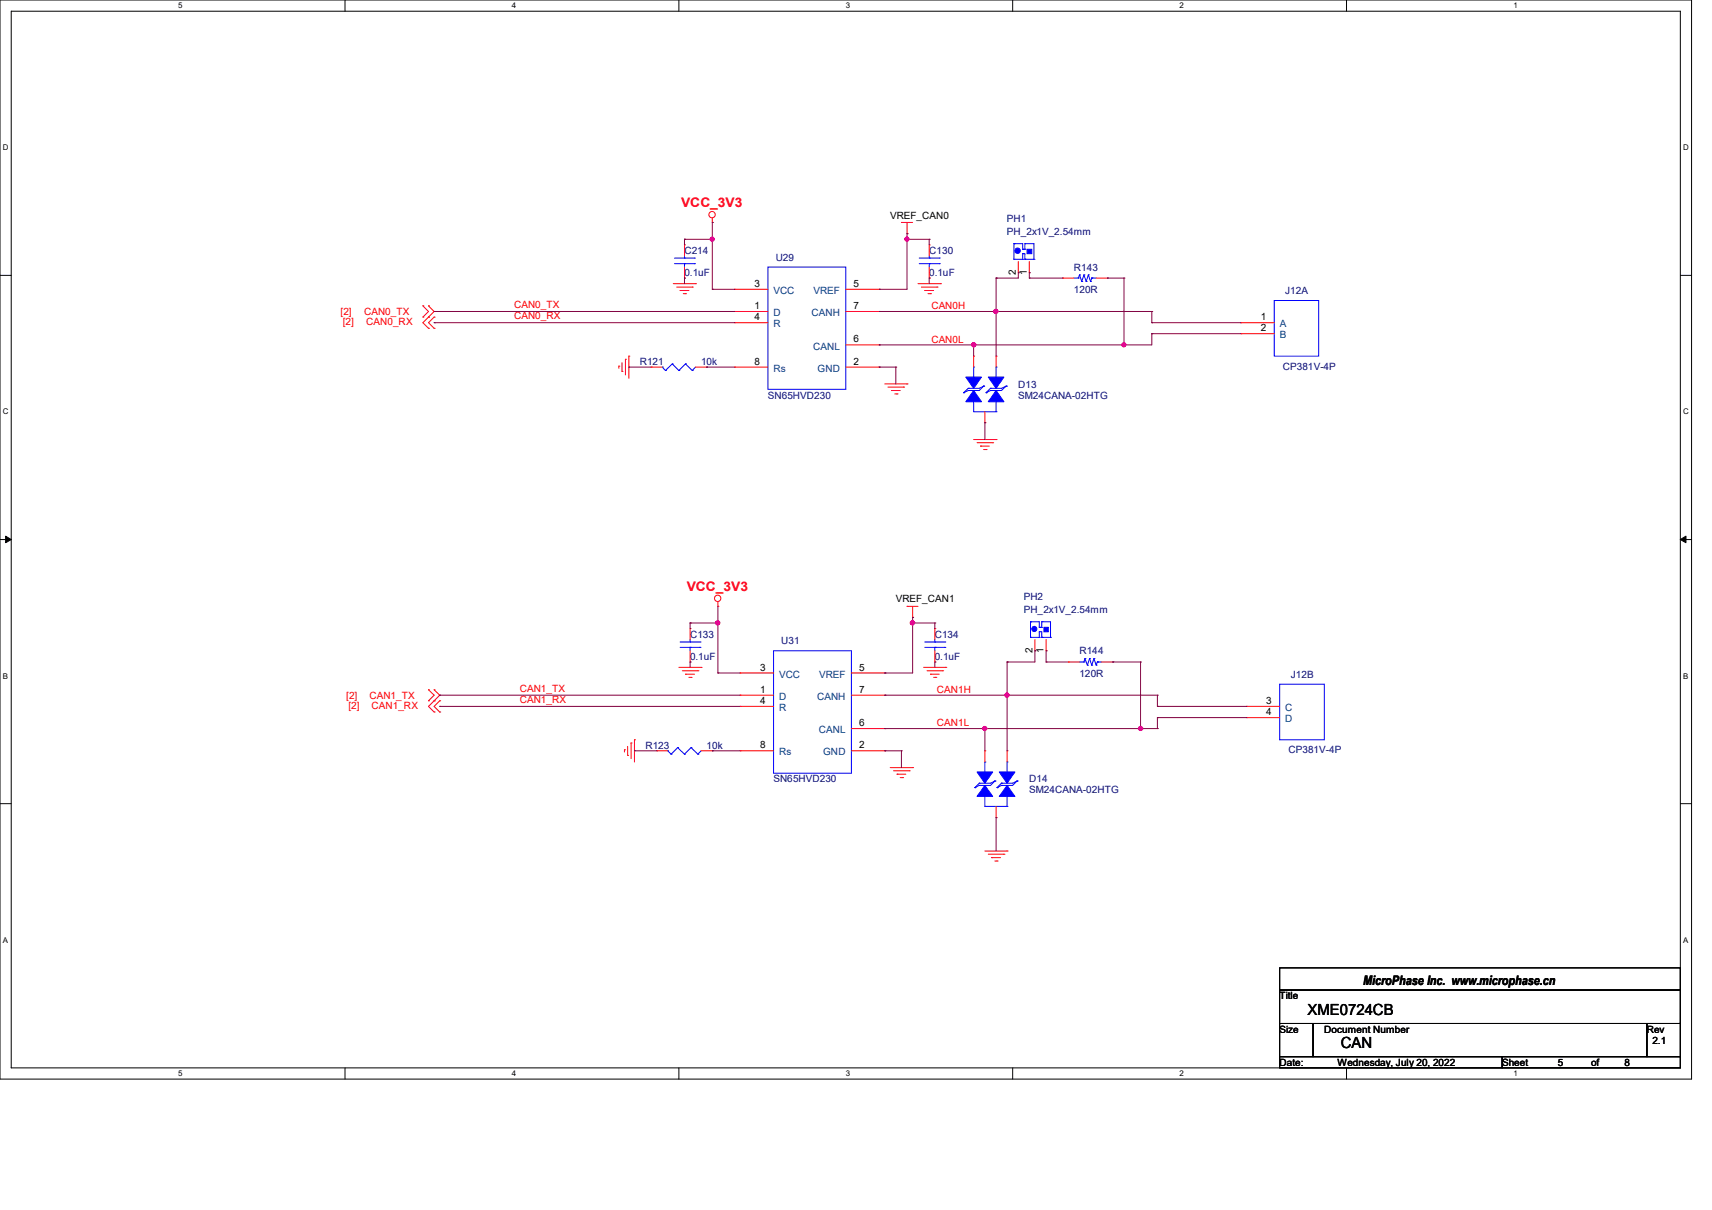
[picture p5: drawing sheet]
<svg xmlns="http://www.w3.org/2000/svg" width="297mm" height="210mm" viewBox="0 0 297 210" stroke-linecap="round" stroke-linejoin="round" font-family="sans-serif">
<path d="M0 0h293.5v187.3h-293.5zM1.9 1.9h289.6v183.4h-289.6z" fill="none" stroke="#000" stroke-width=".17"/>
<g fill="#fff">
<path d="M30.9 .2h.8v1.5h-.8z"/>
<path d="M30.9 185.5h.8v1.6h-.8z"/>
</g>
<path d="M59.9 0v1.9M59.9 185.3v2" fill="none" stroke="#000" stroke-width=".17"/>
<g fill="#fff">
<path d="M88.8 .2h.8v1.5h-.8z"/>
<path d="M88.8 185.5h.8v1.6h-.8z"/>
</g>
<path d="M117.8 0v1.9M117.8 185.3v2" fill="none" stroke="#000" stroke-width=".17"/>
<g fill="#fff">
<path d="M146.7 .2h.8v1.5h-.8z"/>
<path d="M146.7 185.5h.8v1.6h-.8z"/>
</g>
<path d="M175.7 0v1.9M175.7 185.3v2" fill="none" stroke="#000" stroke-width=".17"/>
<g fill="#fff">
<path d="M204.6 .2h.8v1.5h-.8z"/>
<path d="M204.6 185.5h.8v1.6h-.8z"/>
</g>
<path d="M233.6 0v1.9M233.6 185.3v2" fill="none" stroke="#000" stroke-width=".17"/>
<g fill="#fff">
<path d="M262.6 .2h.7v1.5h-.7z"/>
<path d="M262.6 185.5h.7v1.6h-.7z"/>
<path d="M.5 24.8h1v1.6h-1z"/>
<path d="M292 24.8h1v1.6h-1z"/>
<path d="M.5 70.7h1v1.5h-1z"/>
<path d="M292 70.7h1v1.5h-1z"/>
</g>
<path d="M0 47.8h1.9M291.5 47.8h2" fill="none" stroke="#000" stroke-width=".17"/>
<g fill="#fff">
<path d="M.5 116.5h.9v1.6h-.9z"/>
<path d="M292 116.5h.9v1.6h-.9z"/>
</g>
<path d="M0 93.6h1.9M291.5 93.6h2" fill="none" stroke="#000" stroke-width=".17"/>
<path d="M1 93l.9 .6-.9 .6zM291.5 93.6l1-.6v1.2z" fill="#000" stroke="#000" stroke-width=".17"/>
<g fill="#fff">
<path d="M.5 162.4h.9v1.5h-.9z"/>
<path d="M292 162.4h.9v1.5h-.9z"/>
</g>
<path d="M0 139.5h1.9M291.5 139.5h2M222 168h69.5v3.8h-69.5zM222 171.8h69.5v5.8h-69.5zM222 177.6h5.8v5.8h-5.8zM227.8 177.6h57.9v5.8h-57.9zM285.7 177.6h5.8v5.8h-5.8zM222 183.4h38.6v1.9h-38.6zM260.6 183.4h30.9v1.9h-30.9z" fill="none" stroke="#000" stroke-width=".17"/>
<g fill="none" stroke="#f00" stroke-width=".17">
<path d="M123.6 38.6h.1M123.6 37.8v.8M156.4 38.6h.1M156.4 38.6h1.9M157.4 38.6v2M73.4 55h.1M73.4 53.1h.1M73.4 53.1l.9 1-.9 .9M74.3 53.1h.1M74.3 55h.1M74.3 57h.1M74.3 53.1l1 1-1.9 1.9 .9 1"/>
<path d="M75.3 57h.1M75.3 55h.1M75.3 55l-1 1 1 1M116.8 49.2h3.8M117.4 49.8h2.7M118 50.4h.1M118 50.4h1.5M118.5 51h.4M118.7 42.5h.1M118.7 48.3h.1M118.7 42.5v1.9M118.7 46.4v1.9"/>
<path d="M118.9 51h.1M120.1 49.8h.1M120.6 49.2h.1M127.4 54.1h.1M127.4 50.2h.1M127.4 56h.1M127.4 56h5.8M127.4 54.1h5.8M127.4 50.2h5.8M146.7 54.1h5.8M146.7 50.2h5.8M146.7 59.9h5.8"/>
<path d="M152.5 50.2h.1M152.5 59.9h.1M152.5 54.1h.1M157.4 40.6h.1M159.3 49.2h3.9M159.9 49.8h2.7M160.4 50.4h.1M160.4 50.4h1.6M161 51h.4M161.2 42.5h.1M161.2 48.3h.1M161.2 42.5v1.9"/>
<path d="M161.2 46.4v1.9M161.4 51h.1M162.6 49.8h.1M163.2 49.2h.1M176.7 47.3h.1M176.7 45.4v1.9M178.6 47.3h.1M178.6 45.4v1.9M184.4 48.3h.1M184.4 48.3h1.9M190.2 48.3h1.9M192.1 48.3h.1"/>
<path d="M215.3 56h.1M215.3 57.9h.1M215.3 56h5.8M215.3 57.9h5.8M107.4 63.5h.1M107.4 63.5v.4M107.9 64.5h.1M107.9 62.9v1.6M108.5 62.4h.1M108.5 62.4v2.7M109.1 61.8h.1M109.1 61.8v3.9"/>
<path d="M112.9 63.7h.1M112.9 63.7h2M120.6 63.7h2M122.6 63.7h.1M127.4 63.7h.1M127.4 63.7h5.8M146.7 63.7h5.8M152.5 63.7h.1M153.5 66.6h3.9M154.1 67.2h2.7M154.6 67.8h.1M154.6 67.8h1.6"/>
<path d="M155.2 68.4h.4M155.6 68.4h.1M156.8 67.2h.1M157.4 66.6h.1M168.9 61.8h.1M168.9 76.3h3.9M168.9 61.8v1.9M169.5 76.8h2.7M170.1 77.4h.1M170.1 77.4h1.5M170.6 78h.5M170.9 73.4h.1"/>
<path d="M170.9 71.5v1.9M171.1 78h.1M172.2 76.8h.1M172.8 76.3h.1M172.8 61.8h.1M172.8 61.8v1.9M74.3 119.7h.1M74.3 119.7l1 .9-1 1M75.3 119.7h.1M75.3 119.7l1 .9-2 2 1 1M117.8 115.8h3.8M118.4 116.4h2.7"/>
<path d="M118.9 117h.1M118.9 117h1.6M119.5 117.6h.4M119.7 109.1h.1M119.7 114.9h.1M119.7 109.1v1.9M119.7 112.9v2M119.9 117.6h.1M121.1 116.4h.1M121.6 115.8h.1M124.5 105.2h.1M124.5 104.4v.8"/>
<path d="M128.4 116.8h.1M128.4 116.8h5.8M147.7 116.8h5.8M153.5 116.8h.1M157.4 105.2h.1M157.4 105.2h1.9M158.3 107.1h.1M158.3 105.2v1.9M160.2 115.8h3.9M160.8 116.4h2.7M161.4 117h.1M161.4 117h1.5"/>
<path d="M162 117.6h.3M162.2 109.1h.1M162.2 114.9h.1M162.2 109.1v1.9M162.2 112.9v2M162.3 117.6h.1M163.5 116.4h.1M164.1 115.8h.1M179.5 112.9h.1M179.5 111v1.9M181.5 112.9h.1M181.5 111v1.9"/>
<path d="M185.3 114.9h.1M185.3 114.9h2M191.1 114.9h1.9M193 114.9h.1M74.3 121.6h.1M75.3 121.6h.1M75.3 123.6h.1M76.3 123.6h.1M76.3 121.6h.1M76.3 121.6l-1 1 1 1M108.3 130.1h.1M108.3 130.1v.4"/>
<path d="M108.9 131.1h.1M108.9 129.5v1.6M109.5 128.9h.1M109.5 128.9v2.8M110.1 128.4h.1M110.1 128.4v3.8M113.9 130.3h.1M113.9 130.3h1.9M121.6 130.3h2M123.6 130.3h.1M128.4 120.6h.1M128.4 122.6h.1"/>
<path d="M128.4 130.3h.1M128.4 120.6h5.8M128.4 130.3h5.8M128.4 122.6h5.8M147.7 120.6h5.8M147.7 130.3h5.8M147.7 126.4h5.8M153.5 130.3h.1M153.5 126.4h.1M153.5 120.6h.1M154.4 133.2h3.9M155 133.8h2.7"/>
<path d="M155.6 134.4h.1M155.6 134.4h1.5M156.2 135h.4M156.6 135h.1M157.7 133.8h.1M158.3 133.2h.1M170.9 130.3h.1M170.9 130.3v1.9M172.8 140v1.9M174.7 130.3h.1M174.7 130.3v1.9M216.2 122.6h.1"/>
<path d="M216.2 124.5h.1M216.2 122.6h5.8M216.2 124.5h5.8M170.9 147.7h3.8M171.4 148.3h2.8M172 148.8h.1M172 148.8h1.6M172.6 149.4h.4M172.8 141.9h.1M173 149.4h.1M174.2 148.3h.1M174.7 147.7h.1"/>
<circle cx="123.5" cy="37.3" r=".55"/>
<circle cx="124.5" cy="103.8" r=".55"/>
</g>
<g fill="none" stroke="#00f" stroke-width=".17">
<path d="M117 45.8h3.5M117 44.8h3.5M118.7 44.8h.1M118.7 45.8h.1M118.7 44.4v.4M118.7 45.8v.6M120.5 45.8h.1M120.5 44.8h.1M133.2 46.4h13.5v21.2h-13.5zM159.5 45.8h3.4M159.5 44.8h3.4M161.2 44.8h.1"/>
<path d="M161.2 45.8h.1M161.2 44.4v.4M161.2 45.8v.6M162.9 45.8h.1M162.9 44.8h.1M175.9 45h.1M175.9 42.3h.1M175.9 45h1.5M175.9 42.3h1.5v1M175.9 42.3v2.7M177.4 45h.1M177.4 44h.1"/>
<path d="M177.4 43.3h.1M177.4 44v1M177.4 44h.4v1M177.4 43.3h.4M177.8 45h.1M177.8 42.3h.1M177.8 43.3h.1M177.8 45h1.6M177.8 42.3h1.6v2.7M177.8 42.3v1M179.4 45h.1M186.3 48.3h.8"/>
<path d="M187.1 48.3h.1M187.3 47.7h.1M187.3 47.7l.4 1.2M187.3 47.7l-.2 .6M187.7 48.9h.1M188 47.7h.1M188 47.7l.4 1.2M188 47.7l-.3 1.2M188.4 48.9h.1M188.8 47.7h.1M188.8 47.7l.4 1.2M188.8 47.7l-.4 1.2"/>
<path d="M189.2 48.9h.1M189.4 48.3h.1M189.4 48.3l-.2 .6M189.4 48.3h.8M221.1 52.2h7.7v9.6h-7.7zM114.9 63.7h.1M114.9 63.7l.5 .6M115.4 64.3h.1M116.6 63.2h.1M116.6 63.2l1.2 1.1M116.6 63.2l-1.2 1.1M117.8 64.3h.1"/>
<path d="M118.9 63.2h.1M118.9 63.2l1.2 1.1M118.9 63.2l-1.1 1.1M120.1 64.3h.1M120.6 63.7l-.5 .6M167.2 68.2h.1M168 67.4h.1M168 67.8h.1M168 67.4l-.8 .8M168 67.8l-.8 .4M168.9 63.7h.1M168.9 69.5h.1"/>
<path d="M168.9 63.7v2M168.9 69.5v2h3.9M170.6 67h.1M170.6 67l-.7 .4h-1.9M170.6 67l-.7 .8h-1.9M171.1 68.2h.1M171.8 67.4h.1M171.8 67.8h.1M171.8 67.8l-.7 .4M171.8 67.4l-.7 .8M172.8 63.7h.1M172.8 69.5h.1"/>
<path d="M172.8 71.5h.1M172.8 63.7v2M172.8 69.5v2M174.5 67h.1M174.5 67l-.8 .4h-1.9M174.5 67l-.8 .8h-1.9M118 112.4h3.5M118 111.4h3.5M119.7 111.4h.1M119.7 112.4h.1M119.7 111v.4M119.7 112.4v.5"/>
<path d="M121.5 112.4h.1M121.5 111.4h.1M134.2 112.9h13.5v21.3h-13.5zM160.4 112.4h3.5M160.4 111.4h3.5M162.2 111.4h.1M162.2 112.4h.1M162.2 111v.4M162.2 112.4v.5M163.9 112.4h.1M163.9 111.4h.1M178.8 110.6h.1"/>
<path d="M178.8 107.9h.1M178.8 110.6h1.5M178.8 107.9h1.5v1M178.8 107.9v2.7M180.3 110.6h.1M180.3 109.6h.1M180.3 108.9h.1M180.3 109.6v1M180.3 109.6h.4v1M180.3 108.9h.4M180.7 110.6h.1M180.7 107.9h.1"/>
<path d="M180.7 108.9h.1M180.7 110.6h1.5M180.7 107.9h1.5v2.7M180.7 107.9v1M182.2 110.6h.1M187.3 114.9h.7M188 114.9h.1M188.2 114.3h.1M188.2 114.3l.4 1.1M188.2 114.3l-.2 .6M188.6 115.4h.1M189 114.3h.1"/>
<path d="M189 114.3l.4 1.1M189 114.3l-.4 1.1M189.4 115.4h.1M189.8 114.3h.1M189.8 114.3l.4 1.1M189.8 114.3l-.4 1.1M190.2 115.4h.1M190.4 114.9h.1M190.4 114.9l-.2 .5M190.4 114.9h.7M222 118.7h7.7v9.7h-7.7zM115.8 130.3h.1"/>
<path d="M115.8 130.3l.6 .6M116.4 130.9h.1M117.6 129.8h.1M117.6 129.8l1.1 1.1M117.6 129.8l-1.2 1.1M118.7 130.9h.1M119.9 129.8h.1M119.9 129.8l1.2 1.1M119.9 129.8l-1.2 1.1M121.1 130.9h.1M121.6 130.3l-.5 .6M169.1 136.7h.1"/>
<path d="M169.9 135.9h.1M169.9 136.3h.1M169.9 135.9l-.8 .8M169.9 136.3l-.8 .4M170.9 132.2h.1M170.9 138h.1M170.9 132.2v2M170.9 138v2h3.8M172.6 135.6h.1M172.6 135.6l-.8 .3h-1.9M172.6 135.6l-.8 .7h-1.9M173 136.7h.1"/>
<path d="M173.7 135.9h.1M173.7 136.3h.1M173.7 136.3l-.7 .4M173.7 135.9l-.7 .8M174.7 132.2h.1M174.7 138h.1M174.7 140h.1M174.7 132.2v2M174.7 138v2M176.4 135.6h.1M176.4 135.6l-.7 .3h-2M176.4 135.6l-.7 .7h-2"/>
</g>
<g fill="#00f" stroke="#00f" stroke-width=".17">
<path d="M178.2 43.3h.8v.7h-.8z" fill-rule="evenodd"/>
<path d="M167.6 65.4h2.7l-1.4 2z" fill-rule="evenodd"/>
<path d="M168.9 67.8l1.4 1.9h-2.7z" fill-rule="evenodd"/>
<path d="M171.4 65.4h2.8l-1.4 2z" fill-rule="evenodd"/>
<path d="M172.8 67.8l1.4 1.9h-2.8z" fill-rule="evenodd"/>
<path d="M169.5 134h2.7l-1.3 1.9z" fill-rule="evenodd"/>
<path d="M170.9 136.3l1.3 1.9h-2.7z" fill-rule="evenodd"/>
<path d="M173.4 134h2.7l-1.4 1.9z" fill-rule="evenodd"/>
<path d="M174.7 136.3l1.4 1.9h-2.7z" fill-rule="evenodd"/>
<path d="M181.1 108.9h.8v.7h-.8z" fill-rule="evenodd"/>
<circle cx="176.5" cy="43.5" r=".47"/>
<circle cx="179.4" cy="109.2" r=".44"/>
</g>
<g fill="none" stroke="#800040" stroke-width=".17">
<path d="M123.6 38.6h.1M123.6 38.6v11.6M75.3 56h.1M75.3 54.1h.1M75.3 54.1h52.1M75.3 56h52.1M118.7 41.5h.1M118.7 48.3h.1M118.7 41.5h4.9M118.7 41.5v1M118.7 48.3v.9M123.6 50.2h.1"/>
<path d="M123.6 41.5h.1M123.6 50.2h3.8M152.5 59.9h.1M152.5 54.1h.1M152.5 50.2h.1M152.5 54.1h47.3M157.4 41.5h.1M157.4 40.6h.1M157.4 40.6v9.6h-4.9M157.4 41.5h3.8M161.2 41.5h.1M161.2 48.3h.1"/>
<path d="M161.2 41.5v1M161.2 48.3v.9M168.9 59.9h.1M168.9 59.9v1.9M172.8 54.1h.1M172.8 48.3h.1M172.8 48.3v13.5M176.7 47.3h.1M176.7 47.3v1h-3.9M178.6 48.3h.1M178.6 47.3h.1M178.6 48.3h5.8"/>
<path d="M178.6 47.3v1M192.1 48.3h.1M192.1 48.3h2.9M195 59.9h.1M195 48.3h.1M195 48.3v11.6M199.8 57.9h.1M199.8 54.1h.1M199.8 56h.1M199.8 57.9v2h-47.3M199.8 54.1v1.9M199.8 57.9h15.5"/>
<path d="M199.8 56h15.5M109.1 63.7h.1M109.1 63.7h3.8M122.6 63.7h.1M122.6 63.7h4.8M152.5 63.7h.1M152.5 63.7h2.9M155.4 63.7h.1M155.4 63.7v2.9M170.9 73.4h.1M170.9 73.4v2.9M119.7 108.1h.1"/>
<path d="M119.7 114.9h.1M119.7 108.1h4.8M119.7 108.1v1M119.7 114.9v.9M124.5 116.8h.1M124.5 108.1h.1M124.5 116.8h3.9M124.5 105.2v11.6M153.5 116.8h.1M158.3 108.1h.1M158.3 107.1h.1M158.3 107.1v9.7h-4.8"/>
<path d="M158.3 108.1h3.9M162.2 108.1h.1M162.2 114.9h.1M162.2 108.1v1M162.2 114.9v.9M174.7 114.9h.1M174.7 114.9v15.4M179.5 112.9h.1M179.5 112.9v2h-4.8M181.5 112.9h.1M181.5 114.9h.1M181.5 114.9h3.8"/>
<path d="M181.5 112.9v2M193 114.9h.1M193 114.9h4.9M197.9 114.9h.1M197.9 114.9v11.5M76.3 122.6h.1M76.3 120.6h.1M76.3 122.6h52.1M76.3 120.6h52.1M110.1 130.3h.1M110.1 130.3h3.8M123.6 130.3h.1"/>
<path d="M123.6 130.3h4.8M153.5 120.6h.1M153.5 126.4h.1M153.5 130.3h.1M153.5 120.6h47.3M153.5 130.3h2.9M153.5 126.4h47.3M156.4 130.3h.1M156.4 130.3v2.9M170.9 126.4h.1M170.9 126.4v3.9M174.7 120.6h.1"/>
<path d="M197.9 126.4h.1M200.8 120.6h.1M200.8 122.6h.1M200.8 124.5h.1M200.8 126.4h.1M200.8 122.6h15.4M200.8 120.6v2M200.8 124.5v1.9M200.8 124.5h15.4M172.8 141.9h.1M172.8 141.9v5.8"/>
</g>
<g fill="#f0f" stroke="#f0f" stroke-width=".17">
<circle cx="123.5" cy="41.5" r=".36"/>
<circle cx="157.3" cy="41.5" r=".36"/>
<circle cx="124.5" cy="108.1" r=".37"/>
<circle cx="158.3" cy="108.1" r=".37"/>
<circle cx="168.9" cy="59.8" r=".37"/>
<circle cx="172.8" cy="54" r=".37"/>
<circle cx="170.8" cy="126.4" r=".36"/>
<circle cx="197.9" cy="126.4" r=".37"/>
<circle cx="195" cy="59.8" r=".36"/>
<circle cx="174.7" cy="120.6" r=".37"/>
</g>
<g font-size="2.7">
<text x="226.8" y="176.1">XME0724CB</text>
<text x="232.6" y="181.9">CAN</text>
</g>
<g font-size="2.3" fill="#f00">
<text x="118.2" y="35.9">VCC_3V3</text>
<text x="119.1" y="102.5">VCC_3V3</text>
</g>
<text font-size="2.3" x="236.5" y="170.9">MicroPhase Inc. www.microphase.cn</text>
<g font-size="1.7">
<text x="154.4" y="37.9">VREF_CAN0</text>
<text x="176.2" y="47.7" transform="rotate(-90 176.2 47.7)">2</text>
<text x="178.1" y="47.7" transform="rotate(-90 178.1 47.7)">1</text>
<text x="130.9" y="53.6">1</text>
<text x="130.9" y="49.8">3</text>
<text x="148.1" y="49.8">5</text>
<text x="148.1" y="53.6">7</text>
<text x="130.9" y="55.6">4</text>
<text x="148.1" y="59.4">6</text>
<text x="218.7" y="55.6">1</text>
<text x="218.7" y="57.5">2</text>
<text x="130.9" y="63.3">8</text>
<text x="148.1" y="63.3">2</text>
<text x="155.4" y="104.5">VREF_CAN1</text>
<text x="179.1" y="113.3" transform="rotate(-90 179.1 113.3)">2</text>
<text x="181" y="113.3" transform="rotate(-90 181 113.3)">1</text>
<text x="131.9" y="116.4">3</text>
<text x="149" y="116.4">5</text>
<text x="131.9" y="120.2">1</text>
<text x="131.9" y="122.2">4</text>
<text x="149" y="120.2">7</text>
<text x="219.6" y="122.2">3</text>
<text x="219.6" y="124.1">4</text>
<text x="131.9" y="129.9">8</text>
<text x="149" y="129.9">2</text>
<text x="149" y="126">6</text>
<text x="222" y="173.4">Title</text>
<text x="222" y="179.2">Size</text>
<text x="229.7" y="179.2">Document Number</text>
<text x="285.7" y="179.2">Rev</text>
<text x="222" y="185">Date:</text>
<text x="232.1" y="185">Wednesday, July 20, 2022</text>
<text x="260.6" y="185">Sheet</text>
<text x="270.2" y="185">5</text>
<text x="276" y="185">of</text>
<text x="281.8" y="185">8</text>
<text x="286.7" y="181.1">2.1</text>
</g>
<g font-size="1.7" fill="#000080">
<text x="174.7" y="38.5">PH1</text>
<text x="174.7" y="40.8">PH_2x1V_2.54mm</text>
<text x="118.7" y="44.1">C214</text>
<text x="118.7" y="48">0.1uF</text>
<text x="134.6" y="45.3">U29</text>
<text x="161.2" y="44.1">C130</text>
<text x="161.2" y="48">0.1uF</text>
<text x="186.3" y="47">R143</text>
<text x="186.3" y="50.8">120R</text>
<text x="222.9" y="51.1">J12A</text>
<text x="111" y="63.4">R121</text>
<text x="121.6" y="63.4">10k</text>
<text x="222.6" y="64.2">CP381V-4P</text>
<text x="133.2" y="69.2">SN65HVD230</text>
<text x="176.6" y="67.3">D13</text>
<text x="176.6" y="69.2">SM24CANA-02HTG</text>
<text x="177.6" y="104.1">PH2</text>
<text x="177.6" y="106.4">PH_2x1V_2.54mm</text>
<text x="119.7" y="110.7">C133</text>
<text x="135.5" y="111.8">U31</text>
<text x="162.2" y="110.7">C134</text>
<text x="187.3" y="113.6">R144</text>
<text x="119.7" y="114.6">0.1uF</text>
<text x="162.2" y="114.6">0.1uF</text>
<text x="187.3" y="117.4">120R</text>
<text x="223.9" y="117.6">J12B</text>
<text x="112" y="130">R123</text>
<text x="122.6" y="130">10k</text>
<text x="223.5" y="130.8">CP381V-4P</text>
<text x="134.2" y="135.8">SN65HVD230</text>
<text x="178.5" y="135.8">D14</text>
<text x="178.5" y="137.7">SM24CANA-02HTG</text>
</g>
<g font-size="1.7" fill="#f00">
<text x="89.2" y="53.5">CAN0_TX</text>
<text x="161.6" y="53.7">CAN0H</text>
<text x="59.1" y="54.7">[2]</text>
<text x="59.5" y="56.4">[2]</text>
<text x="63.2" y="54.7">CAN0_TX</text>
<text x="63.5" y="56.4">CAN0_RX</text>
<text x="89.2" y="55.4">CAN0_RX</text>
<text x="161.6" y="59.5">CAN0L</text>
<text x="60.1" y="121.3">[2]</text>
<text x="60.4" y="123.1">[2]</text>
<text x="64.1" y="121.3">CAN1_TX</text>
<text x="64.5" y="123.1">CAN1_RX</text>
<text x="90.2" y="122">CAN1_RX</text>
<text x="90.2" y="120.1">CAN1_TX</text>
<text x="162.5" y="120.3">CAN1H</text>
<text x="162.5" y="126.1">CAN1L</text>
</g>
<g font-size="1.7" fill="#004080">
<text x="134.2" y="51">VCC</text>
<text x="141.1" y="51">VREF</text>
<text x="134.2" y="54.9">D</text>
<text x="134.2" y="56.8">R</text>
<text x="140.8" y="54.9">CANH</text>
<text x="222" y="56.8">A</text>
<text x="222" y="58.7">B</text>
<text x="134.2" y="64.5">Rs</text>
<text x="141.1" y="60.7">CANL</text>
<text x="141.8" y="64.5">GND</text>
<text x="135.2" y="117.6">VCC</text>
<text x="142.1" y="117.6">VREF</text>
<text x="135.2" y="121.5">D</text>
<text x="135.2" y="123.4">R</text>
<text x="141.8" y="121.5">CANH</text>
<text x="222.9" y="123.4">C</text>
<text x="222.9" y="125.3">D</text>
<text x="135.2" y="131.1">Rs</text>
<text x="142.1" y="127.3">CANL</text>
<text x="142.8" y="131.1">GND</text>
</g>
<g font-size="1.4">
<text x="30.9" y="1.4">5</text>
<text x="88.8" y="1.4">4</text>
<text x="146.7" y="1.4">3</text>
<text x="204.6" y="1.4">2</text>
<text x="262.6" y="1.4">1</text>
<text x=".5" y="26.1">D</text>
<text x="292" y="26.1">D</text>
<text x=".5" y="71.9">C</text>
<text x="292" y="71.9">C</text>
<text x=".5" y="117.8">B</text>
<text x="292" y="117.8">B</text>
<text x=".5" y="163.6">A</text>
<text x="292" y="163.6">A</text>
<text x="30.9" y="186.8">5</text>
<text x="88.8" y="186.8">4</text>
<text x="146.7" y="186.8">3</text>
<text x="204.6" y="186.8">2</text>
<text x="262.6" y="186.8">1</text>
</g>
</svg>
